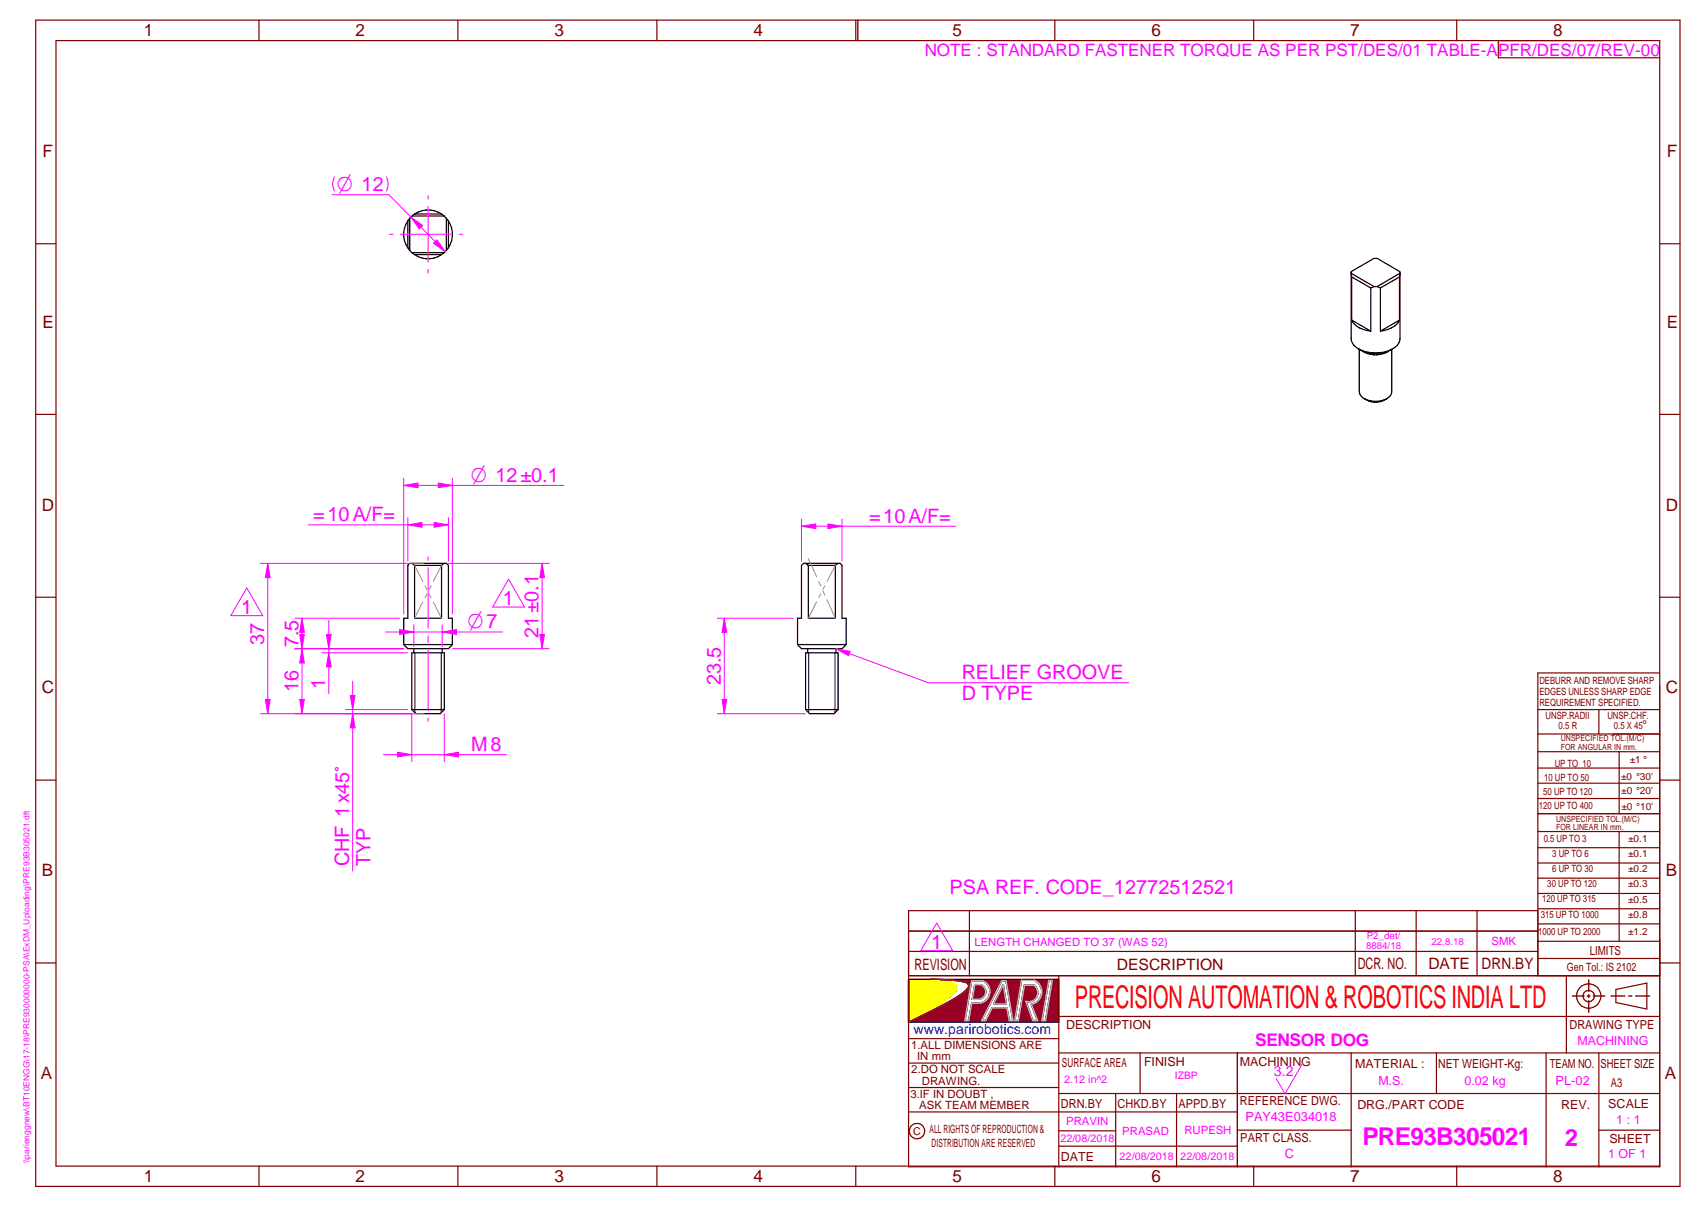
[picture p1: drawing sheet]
<svg xmlns="http://www.w3.org/2000/svg" width="420mm" height="297mm" viewBox="0 0 420 297" stroke-linecap="round" stroke-linejoin="round" font-family="sans-serif">
<g fill="none" stroke="#800000" stroke-width=".3">
<path d="M8.8 5h405v287h-405zM13.8 10h395v277h-395zM63.8 5v5M112.8 5v5M161.8 5v5M210.8 5v5M259.8 5v5M308.8 5v5M358.8 5v5M8.8 60h5M408.8 60h5M8.8 102h5"/>
<path d="M408.8 102h5M8.8 147h5M408.8 147h5M8.8 192h5M408.8 192h5M8.8 237h5M408.8 237h5M63.8 287v5M112.8 287v5M161.8 287v5M210.8 287v5M259.8 287v5"/>
<path d="M308.8 287v5M358.8 287v5"/>
</g>
<path d="M211.3 5v5" fill="none" stroke="#800000" stroke-width=".34"/>
<path d="M239.3 241.4h2.8a2.91 2.91 0 0 1 1.7 2.9 2.91 2.91 0 0 1-2.2 2.5l-2.3 .1-.7 4.3h-1zM246.7 241.3h1.1l1.7 9.9h-.9l-.6-3.2h-3.7l-1.5 3.2h-1zM251.6 241.3h3.2a3.2 3.2 0 0 1 1.7 3.2 3.2 3.2 0 0 1-2.5 2.7l1.6 4h-1.2l-1.8-4.8a2.25 2.25 0 0 0 2.8-1.1 2.25 2.25 0 0 0-.8-2.9h-2.3l-1.5 8.8h-.9zM258.3 241.3h.9l-1.7 9.9h-.9z" fill="none" stroke="#991b1e" stroke-width=".34"/>
<path d="M240.1 242.3h1.4a1.85 1.85 0 0 1 1.2 2 1.85 1.85 0 0 1-1.7 1.6h-1.5z" fill-rule="evenodd" fill="#990026"/>
<path d="M240.1 242.3h1.4a1.85 1.85 0 0 1 1.2 2 1.85 1.85 0 0 1-1.7 1.6h-1.5z" fill="none" stroke="#991b1e" stroke-width=".34"/>
<path d="M247.1 242.4l.8 4.7h-3.2z" fill="#990026"/>
<path d="M247.1 242.4l.8 4.7h-3.2z" fill="none" stroke="#991b1e" stroke-width=".34"/>
<path d="M238.4 242.1l-.2-.1a28.1 28.1 0 0 0-8.9-1l5.2 .9a1.32 1.32 0 0 1 1.2 1 1.32 1.32 0 0 1-.6 1.4l-3.3 2.5-8 4.7 5.6-2.7 5.3-2.8a10.3 10.3 0 0 0 3.9-3.3l-.2-.6M239.3 241.4h2.8a2.91 2.91 0 0 1 1.7 2.9 2.91 2.91 0 0 1-2.2 2.5l-2.3 .1-.7 4.3h-1zM240.1 242.3h1.4a1.85 1.85 0 0 1 1.2 2 1.85 1.85 0 0 1-1.7 1.6h-1.5zM246.7 241.3h1.1l1.7 9.9h-.9l-.6-3.2h-3.7l-1.5 3.2h-1zM247.1 242.4l.8 4.7h-3.2zM251.6 241.3h3.2a3.2 3.2 0 0 1 1.7 3.2 3.2 3.2 0 0 1-2.5 2.7l1.6 4h-1.2l-1.8-4.8a2.25 2.25 0 0 0 2.8-1.1 2.25 2.25 0 0 0-.8-2.9h-2.3l-1.5 8.8h-.9zM258.3 241.3h.9l-1.7 9.9h-.9z" fill="none" stroke="#000" stroke-width=".34"/>
<circle cx="238.4" cy="242.1" r=".17" fill="#000"/>
<path d="M240.1 242.3h1.4a1.85 1.85 0 0 1 1.2 2 1.85 1.85 0 0 1-1.7 1.6h-1.5zM247.1 242.4l.8 4.7h-3.2z" fill="none" stroke="#c0c0c0" stroke-width=".34"/>
<path d="M223.8 241h5.5l4.1 .6a2.41 2.41 0 0 1 2.3 1.4v.1a7.3 7.3 0 0 1-3.4 3.4l-8.5 5z" fill-rule="evenodd" fill="#ff0"/>
<path d="M223.8 241h5.5l5.2 .9a1.23 1.23 0 0 1 1.1 1.6l-1.3 1.5-2.5 1.8-8 4.7z" fill="none" stroke="#f1eb1f" stroke-width=".34"/>
<path d="M229.3 241l3.6 .5 2 .5a1.06 1.06 0 0 1 .8 .8 1.06 1.06 0 0 1-.3 1l-.9 1.1-3.5 2.5-7.2 4.1" fill="none" stroke="#ff0" stroke-width=".34"/>
<path d="M223.8 241v10.5" fill="none" stroke="#000" stroke-width=".34"/>
<path d="M223.8 241v10.5" fill="none" stroke="#000" stroke-width=".3"/>
<path d="M229.3 241l7.2 .4 1.7 .5 .3 .3 .1 .5-1.1 1.4-2.4 1.6-5.6 3.1-5.7 2.7h37v-10.5zM239.3 241.4h2.8a2.91 2.91 0 0 1 1.7 2.9 2.91 2.91 0 0 1-2.2 2.5l-2.3 .1-.7 4.3h-1zM251.6 241.3h3.2a3.2 3.2 0 0 1 1.7 3.2 3.2 3.2 0 0 1-2.5 2.7l1.6 4h-1.2l-1.8-4.8a2.25 2.25 0 0 0 2.8-1.1 2.25 2.25 0 0 0-.8-2.9h-2.3l-1.5 8.8h-.9zM258.3 241.3h.9l-1.7 9.9h-.9zM246.7 241.3h1.1l1.7 9.9h-.9l-.6-3.2h-3.7l-1.5 3.2h-1z" fill-rule="evenodd" fill="#990026"/>
<path d="M223.8 241h37v10.5h-37" fill="none" stroke="#000" stroke-width=".3"/>
<path d="M229.3 241h1a24.8 24.8 0 0 1 7.9 1l.2 .1" fill="none" stroke="#991b1e" stroke-width=".34"/>
<circle cx="238.4" cy="242.1" r=".17" fill="#991b1e"/>
<path d="M223.8 251.5l6.1-2.9 6.1-3.4-4.9 2.7zM229.3 241l2.9 .1a15.2 15.2 0 0 1 6.1 .9l.3 .4M236.8 244.6l-.8 .6M237.5 244.1l-.7 .5M238.1 243.5l-.6 .6M238.5 242.1l.1 .4M238.6 242.4l-.4 1M238.6 242.7l-.3 .6-.8 .8" fill="none" stroke="#991b1e" stroke-width=".34"/>
<path d="M239.3 241.4h2.8a2.91 2.91 0 0 1 1.7 2.9 2.91 2.91 0 0 1-2.2 2.5l-2.3 .1-.7 4.3h-1zM246.7 241.3h1.1l1.7 9.9h-.9l-.6-3.2h-3.7l-1.5 3.2h-1zM251.6 241.3h3.2a3.2 3.2 0 0 1 1.7 3.2 3.2 3.2 0 0 1-2.5 2.7l1.6 4h-1.2l-1.8-4.8a2.25 2.25 0 0 0 2.8-1.1 2.25 2.25 0 0 0-.8-2.9h-2.3l-1.5 8.8h-.9zM258.3 241.3h.9l-1.7 9.9h-.9z" fill="none" stroke="#c0c0c0" stroke-width=".34"/>
<g fill="none" stroke="#800000" stroke-width=".3">
<path d="M394.7 10h-25.7v4.2h39.8M378.7 174.6h30.1M393.8 174.6v6M408.8 168.6v118.5h-185v-63h154.9M408.8 165.6h-30.1v74.5M378.7 185h30.1M378.7 189h30.1M378.7 192.7h30.1M378.7 196.5h30.1M378.7 180.6h30.1M398.8 185v15.2M378.7 200.2h30.1"/>
<path d="M378.7 204.6h30.1M378.7 208.6h30.1M378.7 212.4h30.1M378.7 216.1h30.1M378.7 219.9h30.1M398.8 204.6v27M223.8 229.2h154.9M223.8 234.1h154.9M238.7 224.1v16M333.8 224.1v16M348.8 224.1v16M363.8 224.1v16"/>
<path d="M378.7 223.6h30.1M378.7 227.4h30.1M378.7 231.6h30.1M378.7 235.9h30.1M223.8 255.6h37M223.8 240.1h185M260.8 240.1v47M260.8 250.1h148M260.8 259.1h148M280.8 259.1v10M304.7 259.1v28M332.8 259.1v28"/>
<path d="M353.8 259.1v10M380.8 259.1v28M385.8 240.1v19M393.8 259.1v28M398 243.5l7.6-1.6v6.4l-7.6-1.6zM223.8 273.6h80.9M223.8 267.6h37M223.8 261.6h37M260.8 278.3h14M260.8 269.1h148M274.8 269.1v18M289.8 269.1v18"/>
<path d="M304.7 278.1h28.1M393.8 278.1h15M260.8 282.1h43.9"/>
<circle cx="391.3" cy="245.1" r="2.99"/>
<circle cx="391.3" cy="245.1" r="1.39"/>
<circle cx="225.8" cy="278.3" r="1.9"/>
</g>
<path d="M387.3 245.1h2.8M390.9 245.1h.7M391.3 241.1v2.9M391.3 244.8v.7M391.3 246.3v2.8M392.4 245.1h2.9M396.8 245.1h3.4M401.1 245.1h.8M402.8 245.1h3.5" fill="none" stroke="#800000" stroke-width=".34"/>
<g fill="none" stroke="#f0f" stroke-width=".25">
<path d="M95.9 57.7h.9M98.6 57.7h12.7M105.4 48.2v.8M105.4 50.8v13.7M113.1 57.7h.9M105.4 66.3v.9M105.4 137v.9M105.4 139.7v14.9M72.6 159.6h26.8M105.4 156.5v1.7M105.4 159.9v15M72.6 175.6h28.8"/>
<path d="M73.8 172.1h1.2l-.6 3.5zM105.4 176.7v.8M320.8 261.7l-4.3 7.5-2.2-3.8"/>
</g>
<g fill="none" stroke="#000" stroke-width=".3">
<path d="M100.4 54.4v6.6M100.4 54.4a5.8 5.8 0 0 0 0 6.6M100.9 53.7v7.9M100.9 53.7l-.5 .7M101.5 53.2l-.6 .5M101.5 53.2h7.9M102.1 52.7a6.1 6.1 0 0 1 6.6 0M102.1 52.7l-.6 .5M102.1 52.7h6.6M108.7 52.7l.7 .5M109.4 53.2l.5 .5M109.9 53.7v7.9"/>
<path d="M109.9 53.7l.5 .7M110.4 54.4v6.6M110.4 54.4a6.1 6.1 0 0 1 0 6.6M100.4 61l.5 .6M100.9 61.6l.6 .6M101.5 62.2h7.9M101.5 62.2l.6 .5M102.1 62.7a5.8 5.8 0 0 0 6.6 0M102.1 62.7h6.6M109.4 62.2l-.7 .5M109.9 61.6l-.5 .6M110.4 61l-.5 .6"/>
<path d="M332.9 78.8a5.4 5.4 0 0 0 4.7 2.7M332.9 78.8l4.7 2.7M332.9 68.2l-.1-.9 5.6 3.2M332.9 68.2v10.6M332.9 68.2l4.7 2.7M337.6 70.9v10.6M338.4 70.5h.8M338.4 70.5l-.8 .4M339.2 70.5l.8 .4M340 70.9v10.6M344.7 68.2v10.6M344.7 78.8a5.4 5.4 0 0 1-4.7 2.7"/>
<path d="M344.7 78.8l-4.7 2.7M344.7 68.2l-4.7 2.7M344.8 67.3l-5.6 3.2M344.8 67.3l-.1 .9M344.8 67.1v16.3a3.4 3.4 0 0 1-2.8 2.9 8.8 8.8 0 0 1-8.5-1.3l-.6-1.1-.1-.5v-16.6l5.6-3.2h.8l5.6 3.2v.5M334.5 85.9a7.9 7.9 0 0 0 8.5 0M334.8 86v10.4a2.89 2.89 0 0 0 2.8 2.2 4.6 4.6 0 0 0 5.1-1.7l.1-10.9M335.6 86.4a5.9 5.9 0 0 0 6.3 0M335.9 98.1a4.9 4.9 0 0 0 5.7 0M101.5 138.6l.6 .5M102.1 139.1v13h6.6v-13M102.1 139.1h6.6"/>
<path d="M109.4 138.6l-.7 .5M198.4 138.6l.7 .5M199.1 139.1v13h6.6v-13M199.1 139.1h6.6M206.4 138.6l-.7 .5M99.4 158.6h12M99.4 158.6l1 1h10l1-1M99.4 158.6v-6.5h1v-13l.5-.5h9l.5 .5v13h1v6.5M101.9 159.6v1.1M108.9 159.6v1.1M196.4 158.6h12M196.4 158.6l1 1h10l1-1"/>
<path d="M196.4 158.6v-6.5h1v-13l.5-.5h9l.5 .5v13h1v6.5M198.9 159.6v1.1M205.9 159.6v1.1M101.4 174.6v-13.9h8v13.9M101.4 174.6h8M101.4 174.6l1 1h6l1-1M198.4 174.6v-13.9h8v13.9M198.4 174.6h8M198.4 174.6l1 1h6l1-1"/>
</g>
<path d="M102.2 160.7v14.7M108.7 160.7v14.7M199.2 160.7v14.7M205.6 160.7v14.7" fill="none" stroke="#000" stroke-width=".25"/>
<g fill="none" stroke="#949494" stroke-width=".25">
<path d="M102.1 139.1l2.1 4M108.7 139.1l-2 4M199.1 137.5l2 4.4M205.7 139.1l-2 4M104.1 148.1l-2 4M104.7 144.2l.5 .9M105.2 146.1l-.5 1M105.7 146.2l.5 1M106.2 144.1l-.5 1M106.7 148.2l2 3.9M201.1 148.1l-2 4M201.6 143.1l.5 1.1"/>
<path d="M202.1 146.1l-.4 1M202.6 145.4l.5 1.1M203.1 144.1l-.4 1M203.7 147.6l2 4.5"/>
</g>
<path d="M73.8 172.1h1.2l-.6 3.5z" fill="#f0f"/>
<path d="M74.4 159.6l.6 3.6h-1.2z" fill="none" stroke="#f0f" stroke-width=".25"/>
<path d="M74.4 159.6l.6 3.6h-1.2z" fill="#f0f"/>
<path d="M74.4 159.6v16M79.2 159.6h20.2M80.4 156.1h1.2l-.6 3.5zM79.2 160.7h21.2" fill="none" stroke="#f0f" stroke-width=".25"/>
<path d="M80.4 156.1h1.2l-.6 3.5z" fill="#f0f"/>
<path d="M81 160.7l.6 3.4h-1.2z" fill="none" stroke="#f0f" stroke-width=".25"/>
<path d="M81 160.7l.6 3.4h-1.2z" fill="#f0f"/>
<path d="M81 152.7v18M176.6 152.1h18.8M176.6 175.6h21.8M177.8 172.1h1.2l-.6 3.5z" fill="none" stroke="#f0f" stroke-width=".25"/>
<path d="M177.8 172.1h1.2l-.6 3.5z" fill="#f0f"/>
<path d="M178.4 152.1l.6 3.5h-1.2z" fill="none" stroke="#f0f" stroke-width=".25"/>
<path d="M178.4 152.1l.6 3.5h-1.2z" fill="#f0f"/>
<path d="M197.4 127.8v10.3M197.4 129.5l3.5-.6v1.2zM207.4 127.8v10.3M178.4 152.1v23.5" fill="none" stroke="#f0f" stroke-width=".25"/>
<path d="M197.4 129.5l3.5-.6v1.2z" fill="#f0f"/>
<path d="M203.9 128.9l3.5 .6-3.5 .6z" fill="none" stroke="#f0f" stroke-width=".25"/>
<path d="M203.9 128.9l3.5 .6-3.5 .6z" fill="#f0f"/>
<path d="M81.7 47.9h14.1l13.8 14M82.4 43.5a3.9 3.9 0 0 0 0 3.5M95.2 43.5a4.2 4.2 0 0 1 0 3.5M106.8 59.9l.8-.8 2 2.8zM197.4 129.5h38" fill="none" stroke="#f0f" stroke-width=".25"/>
<path d="M106.8 59.9l.8-.8 2 2.8z" fill="#f0f"/>
<path d="M101.2 53.4l2.9 2.1-.9 .8z" fill="none" stroke="#f0f" stroke-width=".25"/>
<path d="M101.2 53.4l2.9 2.1-.9 .8z" fill="#f0f"/>
<path d="M98.4 154.9l3.5 .6-3.5 .6zM101.9 153.8v5.3M108.9 153.8v5.3" fill="none" stroke="#f0f" stroke-width=".25"/>
<path d="M98.4 154.9l3.5 .6-3.5 .6z" fill="#f0f"/>
<path d="M108.9 155.5l3.5-.6v1.2z" fill="none" stroke="#f0f" stroke-width=".25"/>
<path d="M108.9 155.5l3.5-.6v1.2z" fill="#f0f"/>
<path d="M72.6 159.6h26.8M72.6 152.1h25.8M73.8 156.1h1.2l-.6 3.5zM94.9 155.5h28.9" fill="none" stroke="#f0f" stroke-width=".25"/>
<path d="M73.8 156.1h1.2l-.6 3.5z" fill="#f0f"/>
<path d="M74.4 152.1l.6 3.5h-1.2z" fill="none" stroke="#f0f" stroke-width=".25"/>
<path d="M74.4 152.1l.6 3.5h-1.2z" fill="#f0f"/>
<path d="M100.4 127.4v10.7M100.4 129.2l3.5-.6v1.2zM110.4 127.4v10.7M74.4 152.1v7.5" fill="none" stroke="#f0f" stroke-width=".25"/>
<path d="M100.4 129.2l3.5-.6v1.2z" fill="#f0f"/>
<path d="M106.9 128.6l3.5 .6-3.5 .6z" fill="none" stroke="#f0f" stroke-width=".25"/>
<path d="M106.9 128.6l3.5 .6-3.5 .6z" fill="#f0f"/>
<path d="M75.9 129.2h34.5M85.1 174.6h15.3M85.1 175.6h16.3M86.3 171.2h1.1l-.5 3.4z" fill="none" stroke="#f0f" stroke-width=".25"/>
<path d="M86.3 171.2h1.1l-.5 3.4z" fill="#f0f"/>
<path d="M86.9 175.6l.5 3.5h-1.1z" fill="none" stroke="#f0f" stroke-width=".25"/>
<path d="M86.9 175.6l.5 3.5h-1.1z" fill="#f0f"/>
<path d="M86.9 167.6v46.8M101.4 175.7v11.8M109.4 175.7v11.8M97.9 185.1l3.5 .6-3.5 .6z" fill="none" stroke="#f0f" stroke-width=".25"/>
<path d="M97.9 185.1l3.5 .6-3.5 .6z" fill="#f0f"/>
<path d="M109.4 185.7l3.5-.6v1.2z" fill="none" stroke="#f0f" stroke-width=".25"/>
<path d="M109.4 185.7l3.5-.6v1.2z" fill="#f0f"/>
<path d="M205.9 159.6l22.7 8.4M94.4 185.7h30.3" fill="none" stroke="#f0f" stroke-width=".25"/>
<path d="M205.9 159.6l3.5 .7-.4 1.1z" fill="#f0f"/>
<path d="M99.4 117.7v33.4M99.4 119.5l3.5-.6v1.1zM111.4 117.7v33.4M205.9 159.6l3.5 .7-.4 1.1zM228.6 168h49.4" fill="none" stroke="#f0f" stroke-width=".25"/>
<path d="M99.4 119.5l3.5-.6v1.1z" fill="#f0f"/>
<path d="M107.9 118.9l3.5 .6-3.5 .5z" fill="none" stroke="#f0f" stroke-width=".25"/>
<path d="M107.9 118.9l3.5 .6-3.5 .5z" fill="#f0f"/>
<path d="M99.4 119.5h39.5M64.2 138.6h40.2M64.2 175.6h40.2M65.4 172.1h1.1l-.6 3.5z" fill="none" stroke="#f0f" stroke-width=".25"/>
<path d="M65.4 172.1h1.1l-.6 3.5z" fill="#f0f"/>
<path d="M65.9 138.6l.6 3.6h-1.1z" fill="none" stroke="#f0f" stroke-width=".25"/>
<path d="M65.9 138.6l.6 3.6h-1.1z" fill="#f0f"/>
<path d="M65.9 138.6v37M110.4 138.6h24.9M60.8 144.7l3.9 6.8h-7.9zM111.5 159.6h23.8M133 156.1h1.1l-.6 3.5zM230.7 227.2l3.9 6.8h-7.8z" fill="none" stroke="#f0f" stroke-width=".25"/>
<path d="M133 156.1h1.1l-.6 3.5z" fill="#f0f"/>
<path d="M133.5 138.6l.6 3.6h-1.1z" fill="none" stroke="#f0f" stroke-width=".25"/>
<path d="M133.5 138.6l.6 3.6h-1.1z" fill="#f0f"/>
<path d="M133.5 138.6v21M125.3 142.5l3.9 6.9h-7.9z" fill="none" stroke="#f0f" stroke-width=".25"/>
<text font-size="7.7" fill="#f00" x="264.7" y="248.1">PRECISION AUTOMATION &amp; ROBOTICS INDIA LTD</text>
<text font-size="6" fill="#f0f" x="335.5" y="281.7">PRE93B305021</text>
<text font-size="5.9" fill="#f0f" x="385.4" y="282.1">2</text>
<g font-size="5.4" fill="#f0f">
<text x="83" y="47">O 12</text>
<text x="115.9" y="118.6">O 12±0.1</text>
<text x="115.1" y="154.6">O7</text>
</g>
<g font-size="4.9" fill="#f0f">
<text x="77.2" y="128.3">=10A/F=</text>
<text x="214" y="128.7">=10A/F=</text>
<text x="123.9" y="148.8">1</text>
<text x="59.4" y="151">1</text>
<text x="65.1" y="158.8" transform="rotate(-90 65.1 158.8)">37</text>
<text x="73.5" y="159.3" transform="rotate(-90 73.5 159.3)">7.5</text>
<text x="132.7" y="157" transform="rotate(-90 132.7 157)">21±0.1</text>
<text x="236.8" y="167.1">RELIEF GROOVE</text>
<text x="73.5" y="170.4" transform="rotate(-90 73.5 170.4)">16</text>
<text x="80.1" y="169.5" transform="rotate(-90 80.1 169.5)">1</text>
<text x="177.5" y="168.7" transform="rotate(-90 177.5 168.7)">23.5</text>
<text x="236.8" y="172.4">D TYPE</text>
<text x="116.1" y="184.8">M8</text>
<text x="86" y="213.1" transform="rotate(-90 86 213.1)">CHF 1x45v</text>
<text x="91.2" y="213.1" transform="rotate(-90 91.2 213.1)">TYP</text>
<text x="233.9" y="220.1">PSA REF. CODE_12772512521</text>
<text x="229.4" y="233.4">1</text>
</g>
<text font-size="4.3" fill="#f0f" x="309.1" y="257.4">SENSOR DOG</text>
<g font-size="4.2" fill="#800000">
<text x="35.4" y="9">1</text>
<text x="87.6" y="9">2</text>
<text x="136.6" y="9">3</text>
<text x="185.6" y="9">4</text>
<text x="234.6" y="9">5</text>
<text x="283.6" y="9">6</text>
<text x="332.6" y="9">7</text>
<text x="382.6" y="9">8</text>
<text x="10.5" y="38.7">F</text>
<text x="410.5" y="38.7">F</text>
<text x="10.5" y="80.6">E</text>
<text x="410.5" y="80.6">E</text>
<text x="10.3" y="125.6">D</text>
<text x="410.2" y="125.6">D</text>
<text x="10.3" y="170.6">C</text>
<text x="410.2" y="170.6">C</text>
<text x="10.3" y="215.6">B</text>
<text x="410.2" y="215.6">B</text>
<text x="10" y="265.6">A</text>
<text x="410" y="265.6">A</text>
<text x="35.4" y="291">1</text>
<text x="87.6" y="291">2</text>
<text x="136.6" y="291">3</text>
<text x="185.6" y="291">4</text>
<text x="234.6" y="291">5</text>
<text x="283.6" y="291">6</text>
<text x="332.6" y="291">7</text>
<text x="382.6" y="291">8</text>
</g>
<g font-size="4.2" fill="#f0f">
<text x="227.7" y="13.8">NOTE : STANDARD FASTENER TORQUE AS PER PST/DES/01 TABLE-A</text>
<text x="369" y="13.7">PFR/DES/07/REV-00</text>
</g>
<g font-size="3.9" fill="#800000">
<text x="225.2" y="238.8">REVISION</text>
<text x="275.1" y="238.8">DESCRIPTION</text>
<text x="334.4" y="238.6">DCR. NO.</text>
<text x="351.8" y="238.6">DATE</text>
<text x="364.9" y="238.5">DRN.BY</text>
</g>
<text font-size="3.5" fill="#00f" x="224.9" y="254.5">www.parirobotics.com</text>
<text font-size="3.5" fill="#f0f" x="313.7" y="264.8">3.2</text>
<g font-size="3.1" fill="#800000">
<text x="404.4" y="179.5">°</text>
<text x="391.5" y="235.1">LIMITS</text>
<text x="262.6" y="253.2">DESCRIPTION</text>
<text x="386.5" y="253.2">DRAWING TYPE</text>
<text x="261.5" y="262.5">SURFACE AREA</text>
<text x="281.8" y="262.4">FINISH</text>
<text x="305.4" y="262.4">MACHINING</text>
<text x="333.8" y="262.9">MATERIAL :</text>
<text x="354.2" y="262.9">NET WEIGHT-Kg:</text>
<text x="381.7" y="262.7">TEAM NO.</text>
<text x="394.2" y="262.7">SHEET SIZE</text>
<text x="396.7" y="267.5">A3</text>
<text x="261.3" y="272.8">DRN.BY</text>
<text x="275.2" y="272.7">CHKD.BY</text>
<text x="290.3" y="272.8">APPD.BY</text>
<text x="305.4" y="271.9">REFERENCE DWG.</text>
<text x="334.3" y="272.9">DRG./PART CODE</text>
<text x="384.5" y="272.8">REV.</text>
<text x="396.1" y="272.7">SCALE</text>
<text x="305.5" y="281">PART CLASS.</text>
<text x="396.4" y="281.2">SHEET</text>
<text x="261.3" y="285.8">DATE</text>
</g>
<g font-size="3.1" fill="#f0f">
<text x="388.5" y="257.1">MACHINING</text>
<text x="339.5" y="267.1">M.S.</text>
<text x="360.7" y="267">0.02 kg</text>
<text x="383.1" y="267.1">PL-02</text>
<text x="306.7" y="275.9">PAY43E034018</text>
<text x="398" y="276.5">1 : 1</text>
<text x="316.5" y="284.9">C</text>
<text x="396.1" y="284.9">1 OF 1</text>
</g>
<g font-size="2.8" fill="#f0f">
<text x="240" y="232.8">LENGTH CHANGED TO 37 (WAS 52)</text>
<text x="367.3" y="232.6">SMK</text>
<text x="262.6" y="276.8">PRAVIN</text>
<text x="276.4" y="279.2">PRASAD</text>
<text x="291.7" y="279.1">RUPESH</text>
</g>
<g font-size="2.8" fill="#800000">
<text x="385.9" y="238.9">Gen Tol.: IS 2102</text>
<text x="224.4" y="258.1">1.ALL DIMENSIONS ARE</text>
<text x="225.9" y="260.9">IN mm</text>
<text x="224.4" y="264.2">2.DO NOT SCALE</text>
<text x="227.1" y="267">DRAWING.</text>
<text x="224.2" y="270.2">3.IF IN DOUBT ,</text>
<text x="226.4" y="273">ASK TEAM MEMBER</text>
<text x="228.9" y="278.8">ALL RIGHTS OF REPRODUCTION &amp;</text>
<text x="229.4" y="282.3">DISTRIBUTION ARE RESERVED</text>
</g>
<g font-size="2.7" fill="#f0f">
<text x="262.1" y="266.5">2.12 in^2</text>
<text x="261.1" y="281">22/08/2018</text>
<text x="275.7" y="285.5">22/08/2018</text>
<text x="290.7" y="285.5">22/08/2018</text>
</g>
<text font-size="2.7" fill="#800000" x="224.9" y="279.4">C</text>
<g font-size="2.5" fill="#800000">
<text x="379.1" y="168.2">DEBURR AND REMOVE SHARP</text>
<text x="379.1" y="171">EDGES UNLESS SHARP EDGE</text>
<text x="379.1" y="173.7">REQUIREMENT SPECIFIED.</text>
<text x="380.7" y="177">UNSP.RADII</text>
<text x="383.9" y="179.5">0.5 R</text>
<text x="395.9" y="177">UNSP.CHF.</text>
<text x="397.5" y="179.4">0.5 X 45</text>
<text x="382.9" y="188.7">UP TO 10</text>
<text x="401.4" y="187.9">±1 °</text>
<text x="380.1" y="195.6">50 UP TO 120</text>
<text x="380.3" y="192.2">10 UP TO 50</text>
<text x="399.3" y="192.1">±0 °30'</text>
<text x="399.3" y="195.4">±0 °20'</text>
<text x="379" y="199.1">120 UP TO 400</text>
<text x="399.3" y="199.3">±0 °10'</text>
<text x="380.2" y="207.1">0.5 UP TO 3</text>
<text x="401" y="207.2">±0.1</text>
<text x="382.3" y="210.9">3 UP TO 6</text>
<text x="382.3" y="214.6">6 UP TO 30</text>
<text x="401" y="210.9">±0.1</text>
<text x="401" y="214.7">±0.2</text>
<text x="381.1" y="218.4">30 UP TO 120</text>
<text x="401" y="218.4">±0.3</text>
<text x="379.5" y="225.8">315 UP TO 1000</text>
<text x="379.8" y="222.1">120 UP TO 315</text>
<text x="401" y="222.2">±0.5</text>
<text x="401" y="225.9">±0.8</text>
<text x="378.8" y="230.1">1000 UP TO 2000</text>
<text x="401" y="230.2">±1.2</text>
</g>
<text font-size="2.5" fill="#f0f" x="289.4" y="265.6">IZBP</text>
<g font-size="2.4" fill="#f0f">
<text x="336.5" y="233.5">8884/18</text>
<text x="336.6" y="231">P2_det/</text>
<text x="352.5" y="232.5">22.8.18</text>
</g>
<g font-size="2.1" fill="#800000">
<text x="384.4" y="182.5">UNSPECIFIED TOL.(M/C)</text>
<text x="384.4" y="184.5">FOR ANGULAR IN mm.</text>
<text x="383.2" y="202.2">UNSPECIFIED TOL.(M/C)</text>
<text x="383.2" y="204.3">FOR LINEAR IN mm.</text>
</g>
<text font-size="2.1" fill="#f0f" x="7.2" y="286.3" transform="rotate(-90 7.2 286.3)">\\parienggnew\BT10ENGG\17-18\PRE930000000-PSA\ExDM_Uploading\PRE93B305021.dft</text>
</svg>
